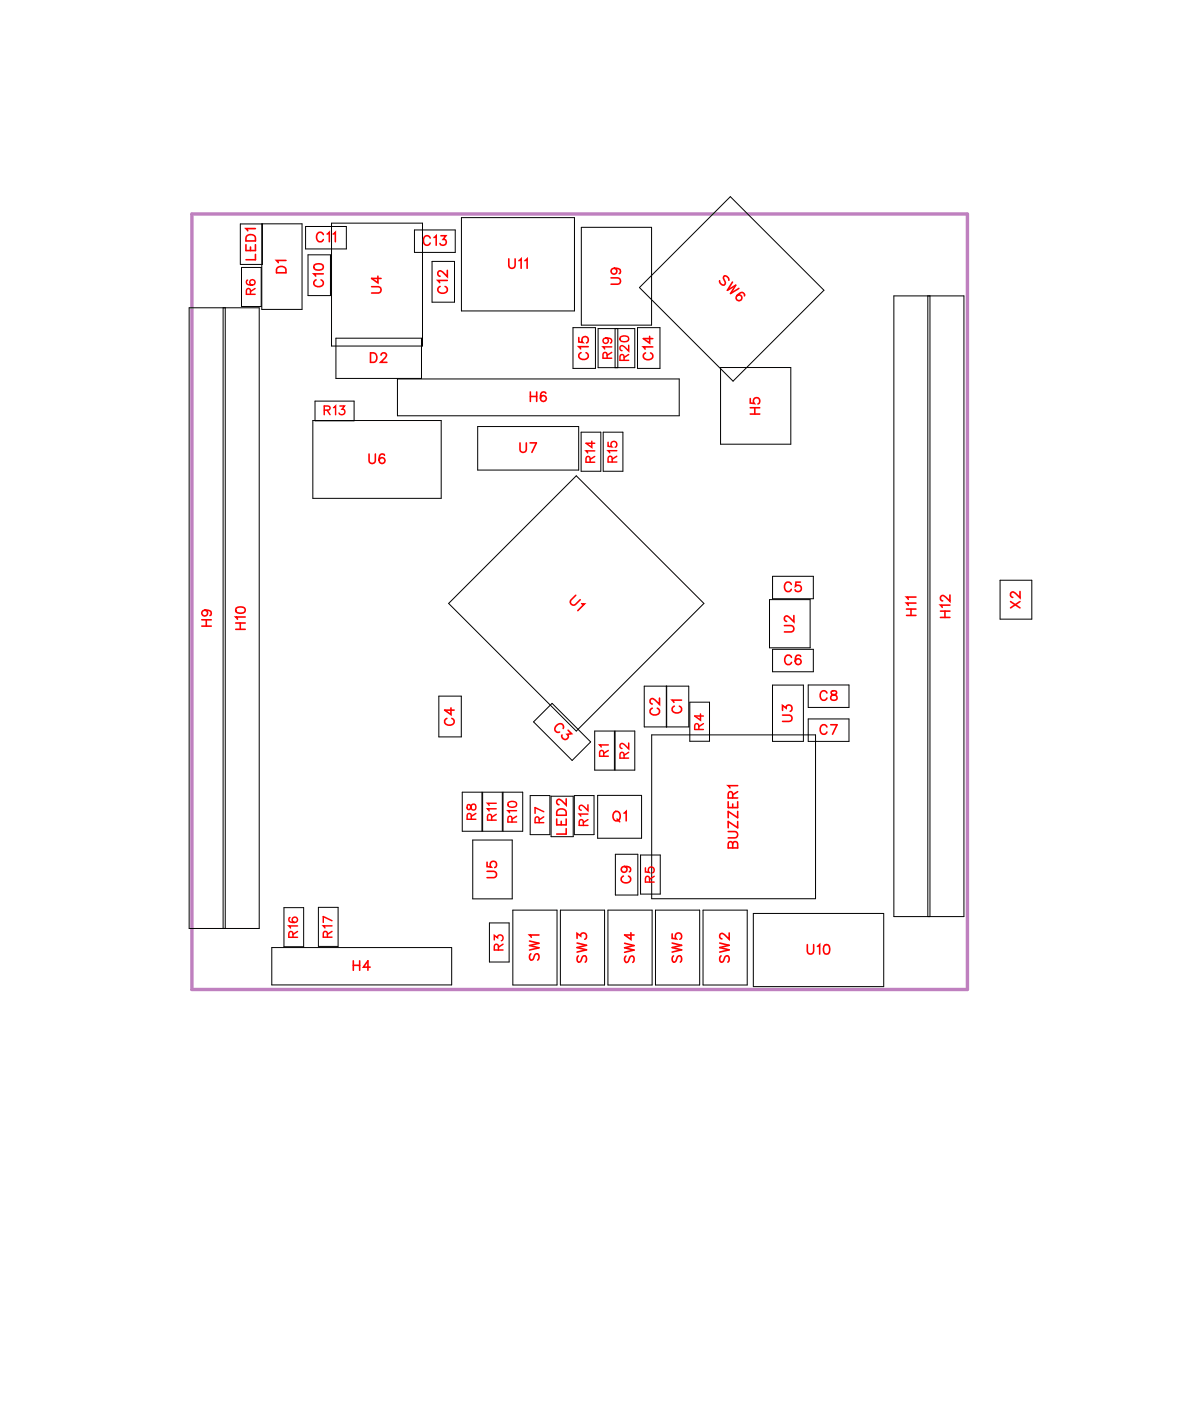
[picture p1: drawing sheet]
<svg xmlns="http://www.w3.org/2000/svg" width="90mm" height="105mm" viewBox="0 0 90 105" stroke-linecap="round" stroke-linejoin="round" font-family="sans-serif">
<path d="M14.4 16h58v58h-58z" fill="none" stroke="#bf80bf" stroke-width=".25"/>
<g fill="none" stroke="#000" stroke-width=".07">
<path d="M19.6 16.7v6.4h3v-6.4h-4.6v3.1h1.6v-3.1M22.9 16.9h3v1.7h-3zM23 19.1h1.7v3h-1.7zM24.8 16.7h6.8v9.2h-6.8zM31 17.2h3v1.7h-3zM32.3 19.6h1.7v3h-1.7zM34.5 16.3h8.5v7h-8.5zM43.5 17h5.2v7.3h-5.2zM14.1 23h5.3v46.4h-5.3zM16.7 23v46.4M16.8 23v46.4M18.1 20h1.4v2.9h-1.4z"/>
<path d="M23.4 31.5h9.6v5.8h-9.6zM23.6 30h2.9v1.5h-2.9zM25.1 25.3h6.4v3h-6.4zM29.7 28.3h21.1v2.8h-21.1zM35.7 31.9h7.6v3.3h-7.6zM42.9 24.5h1.6v3.1h-1.6zM43.1 35.6l9.5 9.5-9.5 9.6-9.5-9.6zM43.5 32.3h1.4v2.9h-1.4zM44.7 24.6h2.8v2.9h-2.8zM45.1 32.3h1.5v2.9h-1.5zM46 24.6v2.9M46.2 24.6v2.9"/>
<path d="M47.7 24.5h1.7v3.1h-1.7zM47.8 21.5l6.8-6.8 7 7-6.8 6.8zM53.9 27.5h5.2v5.7h-5.2zM66.9 22.1h5.2v46.5h-5.2zM69.4 22.1v46.5M69.6 22.1v46.5M32.8 52.1h1.7v3h-1.7zM34.6 59.2h1.4v3h-1.4zM36.1 59.2h1.5v3h-1.5zM37.6 59.2h1.5v3h-1.5zM39.7 59.5h1.4v2.9h-1.4zM39.9 54l1.4-1.4 2.9 2.9-1.4 1.4z"/>
<path d="M41.2 59.5h1.7v3.1h-1.7zM43 59.5h1.4v2.9h-1.4zM44.5 54.7h1.5v2.9h-1.5zM44.7 59.5h3.3v3.2h-3.3zM46 54.7h1.5v2.9h-1.5zM48.2 51.3h3.3v3.1h-3.3zM48.7 55h12.3v12.2h-12.3zM49.8 51.3v3.1M49.9 51.3v3.1M51.6 52.5h1.5v2.9h-1.5zM57.6 44.8h3v3.6h-3zM57.8 51.2h2.3v4.2h-2.3z"/>
<path d="M57.8 43.1h3v1.7h-3zM57.8 48.6h3v1.6h-3zM60.4 51.2h3.1v1.7h-3.1zM60.4 53.8h3.1v1.6h-3.1zM74.8 43.4h2.4v2.9h-2.4zM20.3 70.9h13.5v2.8h-13.5zM21.2 67.9h1.5v2.9h-1.5zM23.8 67.9h1.5v2.9h-1.5zM35.4 62.8h2.9v4.4h-2.9zM36.6 69h1.5v2.9h-1.5zM38.4 68.1h3.3v5.6h-3.3zM41.9 68.1h3.3v5.6h-3.3z"/>
<path d="M45.5 68.1h3.3v5.6h-3.3zM46 63.9h1.7v3h-1.7zM47.9 63.9h1.5v3h-1.5zM49 68.1h3.3v5.6h-3.3zM52.6 68.1h3.3v5.6h-3.3zM56.3 68.3h9.8v5.5h-9.8z"/>
</g>
<g fill="none" stroke="#f00" stroke-width=".12">
<path d="M18.4 18.3v.4h.7v-.4M18.5 17.6l.2-.1 .3 .1 .1 .4h-.7zM18.7 18.5v.2M19.1 17.1h-.7l.1 .2M19.1 19v.4h-.7M20.8 20l.2-.1 .3 .1 .1 .4h-.7zM21.4 19.5h-.7l.1 .1M23.5 19.8l.3-.1a.3 .3 0 0 1 .4 .3 .38 .38 0 0 1-.4 .2 .38 .38 0 0 1-.3-.3zM24.2 17.5a.26 .26 0 0 0-.3-.1 .26 .26 0 0 0-.2 .2v.2a.26 .26 0 0 0 .2 .3 .26 .26 0 0 0 .3-.2M24.5 17.5l.1-.1v.7M24.9 17.5l.2-.1v.7M32.2 17.8a.26 .26 0 0 0-.3-.2 .26 .26 0 0 0-.2 .3v.2a.26 .26 0 0 0 .2 .2 .26 .26 0 0 0 .3-.1"/>
<path d="M32.5 17.8l.1-.2v.7M33 17.6h.3l-.2 .3a.24 .24 0 0 1 .2 .4 .24 .24 0 0 1-.4-.1M38.1 19.4v.5l.2 .2 .2-.1v-.6M38.8 19.5l.2-.1v.7M39.3 19.5l.1-.1v.7M23.6 20.9a.26 .26 0 0 0-.1 .3 .26 .26 0 0 0 .2 .2h.2a.26 .26 0 0 0 .3-.2 .26 .26 0 0 0-.2-.3M24.2 20.5h-.7l.1 .1M27.6 34v.5l.2 .2 .2-.1 .1-.6M27.7 26.4h.2a.38 .38 0 0 1 .3 .3 .38 .38 0 0 1-.3 .4h-.2zM27.8 21.4h.5l.2 .2-.1 .3h-.6M28.3 20.7v.5l-.5-.4h.7M28.5 26.6l.1-.2h.2l.1 .1-.1 .3-.3 .3h.4"/>
<path d="M28.8 34.1l-.1-.1a.35 .35 0 0 0-.4 .2 .35 .35 0 0 0 .3 .5 .22 .22 0 0 0 .2-.2 .22 .22 0 0 0-.2-.3 .22 .22 0 0 0-.2 .2M32.9 21.4a.26 .26 0 0 0-.2 .3 .26 .26 0 0 0 .3 .2h.2a.26 .26 0 0 0 .3-.2 .26 .26 0 0 0-.2-.3M33.5 21h-.8l.2 .1M33.5 20.2v.5l-.4-.3-.2-.1-.2 .1v.1l.2 .2M38.9 33.1v.5l.2 .2 .2-.1 .1-.6M39.6 33.1h.5l-.3 .7M39.7 29.3v.7M39.7 29.7h.4M40.1 29.3v.7M40.8 29.4v-.1a.35 .35 0 0 0-.4 .3 .35 .35 0 0 0 .2 .4 .22 .22 0 0 0 .3-.2 .22 .22 0 0 0-.2-.2 .22 .22 0 0 0-.3 .2M43.3 25.2v.4h.3a.25 .25 0 0 1 0-.4 .25 .25 0 0 1 .4 .1 .25 .25 0 0 1-.1 .3M43.5 26.4a.26 .26 0 0 0-.2 .3 .26 .26 0 0 0 .3 .2h.1a.26 .26 0 0 0 .3-.2 .26 .26 0 0 0-.2-.3"/>
<path d="M44 25.9h-.7l.1 .2M45.7 20.8h.5l.2 .2-.1 .2-.6 .1M45.9 20.1a.22 .22 0 0 1 .2 .3 .22 .22 0 0 1-.3 .1 .22 .22 0 0 1 0-.4h.1a.34 .34 0 0 1 .5 .2l-.1 .2M48.3 26.4a.26 .26 0 0 0-.2 .3 .26 .26 0 0 0 .3 .2h.2a.26 .26 0 0 0 .2-.2 .26 .26 0 0 0-.1-.3M48.6 25.2v.5l-.5-.4h.7M48.8 25.9h-.7l.1 .2M54.5 21l-.1-.3-.2-.1-.1 .2 .1 .4v.1l-.3-.1-.1-.2M54.8 21.1l-.4 .6 .6-.4-.4 .7 .7-.4M55.1 22.1a.22 .22 0 0 1 .4 .1 .22 .22 0 0 1-.2 .3 .22 .22 0 0 1-.2-.3v-.1a.33 .33 0 0 1 .6-.1v.1M56.1 29.8v.3l.3 .1a.25 .25 0 0 1 0-.4 .25 .25 0 0 1 .4 0 .25 .25 0 0 1-.1 .4M56.1 31h.7M56.1 30.5h.7"/>
<path d="M56.4 30.5v.5M15.1 46.8h.7M15.1 46.4h.7M15.3 45.6a.22 .22 0 0 1 .2 .3 .22 .22 0 0 1-.3 .1 .22 .22 0 0 1 0-.3l.1-.1a.34 .34 0 0 1 .5 .3l-.1 .1M15.4 46.4v.4M17.6 47.1h.7M17.6 46.6h.7M17.7 45.5l.2-.1a.3 .3 0 0 1 .4 .3 .38 .38 0 0 1-.3 .2 .38 .38 0 0 1-.4-.3zM18 46.6v.5M18.3 46.1h-.7l.2 .2M33.4 53.7a.26 .26 0 0 0-.1 .3 .26 .26 0 0 0 .2 .2h.2a.26 .26 0 0 0 .3-.2 .26 .26 0 0 0-.2-.3M33.7 52.9v.5l-.4-.3h.7"/>
<path d="M42.1 54.5a.26 .26 0 0 0-.1-.3 .26 .26 0 0 0-.3 0l-.1 .1a.26 .26 0 0 0-.1 .4 .26 .26 0 0 0 .4 0M42.3 59.7v.5l-.3-.3-.2-.1-.2 .1v.1l.2 .2M42.5 54.6l.2 .3h-.3a.24 .24 0 0 1-.1 .4 .24 .24 0 0 1-.3-.3M43.1 44.5l-.4 .4v.3l.2 .1 .5-.4M43.5 45.1l.2 .1-.5 .5M48.8 53a.26 .26 0 0 0-.2 .3 .26 .26 0 0 0 .3 .2h.2a.26 .26 0 0 0 .2-.2 .26 .26 0 0 0-.1-.3M49.3 52.2v.5l-.3-.4-.2-.1-.2 .2v.1l.2 .1M50.4 52.8a.26 .26 0 0 0-.1 .3 .26 .26 0 0 0 .2 .2h.2a.26 .26 0 0 0 .3-.2 .26 .26 0 0 0-.2-.3M51 52.4h-.7l.1 .1M54.5 60v.4h.7v-.4M54.8 59.7v-.4l-.3-.1v.5h.7M55.2 58.8h-.7l.1 .1"/>
<path d="M55.2 59.2l-.4 .2M58.5 53.5h.5l.2 .2-.1 .2-.6 .1M58.5 53.1v-.3l.3 .2a.24 .24 0 0 1 .4-.2 .24 .24 0 0 1-.1 .4M58.7 46.8h.5l.2 .2-.1 .2-.6 .1M59.2 43.7a.26 .26 0 0 0-.3-.2 .26 .26 0 0 0-.2 .3v.2a.26 .26 0 0 0 .2 .2 .26 .26 0 0 0 .3-.1M59.2 49.2a.26 .26 0 0 0-.3-.2 .26 .26 0 0 0-.2 .3v.1a.26 .26 0 0 0 .2 .3 .26 .26 0 0 0 .3-.2M59.4 46v.5l-.4-.3-.2-.1-.1 .1v.1l.1 .2M59.9 43.5h-.4v.3a.25 .25 0 0 1 .4 0 .25 .25 0 0 1-.1 .4 .25 .25 0 0 1-.3-.1M59.9 49.1l-.1-.1a.35 .35 0 0 0-.4 .3 .35 .35 0 0 0 .3 .4 .22 .22 0 0 0 .2-.2 .22 .22 0 0 0-.2-.2 .22 .22 0 0 0-.2 .2M61.8 54.4a.26 .26 0 0 0-.3-.2 .26 .26 0 0 0-.2 .3v.1a.26 .26 0 0 0 .2 .3 .26 .26 0 0 0 .3-.2M61.8 51.8a.26 .26 0 0 0-.3-.1 .26 .26 0 0 0-.2 .2v.2a.26 .26 0 0 0 .2 .3 .26 .26 0 0 0 .3-.2M62.1 54.2h.5l-.3 .7"/>
<path d="M62.2 51.7v.2l.3 .1 .1 .1a.24 .24 0 0 1-.2 .3 .24 .24 0 0 1-.3-.3l.5-.3-.1-.1zM67.8 46h.7M67.8 45.6h.7M68.1 45.6v.4M68.5 45.1h-.7l.1 .2M68.5 44.7h-.7l.1 .1M70.3 46.2h.7M70.3 45.7h.7M70.7 45.7v.5M71 45.3h-.7l.2 .1M71 44.5v.5l-.3-.4-.2-.1-.2 .2v.1l.2 .1M75.6 45l.7 .5"/>
<path d="M76.3 44.2v.5l-.4-.3-.2-.1-.1 .1v.1l.1 .2M76.3 45l-.7 .5M26.4 71.9v.7M26.4 72.2h.5M26.9 71.9v.7M27.7 72.3h-.5l.3-.4v.7M36.4 65.2h.5l.2 .2-.1 .2h-.6M36.4 64.5v.3l.3 .1a.25 .25 0 0 1 0-.4 .25 .25 0 0 1 .4 0 .25 .25 0 0 1-.1 .4M39.6 70.4l.7 .1-.7 .2 .7 .2-.7 .2M39.7 71.3l-.1 .2 .1 .3 .2-.1 .1-.3 .2-.1 .1 .2-.1 .3M40.3 69.9h-.7l.1 .2M41.6 61.3v.4h.7v-.4"/>
<path d="M41.7 60.6l.2-.1 .3 .1 .1 .4h-.7zM42 61.4v.3M42.3 62v.4h-.7M43.2 70.2v-.4l.2 .2a.24 .24 0 0 1 .4-.2 .24 .24 0 0 1-.1 .4M43.2 70.5l.7 .2-.7 .2 .7 .1-.7 .2M43.3 71.5l-.1 .2 .1 .3 .1-.1 .2-.4h.2l.1 .2-.1 .3M45.9 60.8l.1-.1a.33 .33 0 0 1 .4 .3 .33 .33 0 0 1-.4 .4l-.2-.3zM46.1 61.3l.3 .2M46.6 65.5a.26 .26 0 0 0-.1 .3 .26 .26 0 0 0 .2 .2h.2a.26 .26 0 0 0 .3-.2 .26 .26 0 0 0-.2-.3M46.7 60.8l.1-.1v.7M46.7 64.8a.22 .22 0 0 1 .2 .3 .22 .22 0 0 1-.4 .1 .22 .22 0 0 1 .1-.4h.1a.34 .34 0 0 1 .5 .3l-.1 .1M46.7 70.5l.7 .2-.7 .2 .7 .2-.7 .1"/>
<path d="M46.8 71.5l-.1 .2 .1 .3 .2-.1 .2-.4h.1l.1 .2-.1 .3M47.2 69.8v.5l-.5-.4h.7M50.3 69.8v.4h.3a.25 .25 0 0 1 0-.4 .25 .25 0 0 1 .3 .1 .25 .25 0 0 1-.1 .3M50.3 70.5l.7 .2-.7 .2 .7 .1-.7 .2M50.4 71.5l-.1 .2 .1 .3 .1-.1 .3-.4h.1l.1 .2-.1 .3M53.8 70.5l.7 .2-.7 .2 .7 .1-.7 .2M53.9 71.5l-.1 .2 .1 .3 .2-.1 .2-.4h.1l.1 .2-.1 .3M54.5 62.2h.5l.2 .2-.1 .2-.6 .1M54.5 69.8v.4l-.3-.3-.2-.1-.2 .1v.2l.2 .1M54.8 63.1l-.1-.2-.2 .1v.4h.7v-.3l-.2-.2-.2 .1v.4M54.8 60.1v.3M55.2 61.4v.5l-.7-.5v.5"/>
<path d="M55.2 60.7v.5l-.7-.5v.5M60.4 70.6v.6l.2 .2 .2-.1 .1-.7M61.1 70.8l.2-.2v.8M61.7 70.7l.1-.1a.37 .37 0 0 1 .3 .4 .37 .37 0 0 1-.3 .4 .45 .45 0 0 1-.1-.7z"/>
</g>
<g fill="none" stroke="#f00" stroke-width=".11">
<path d="M18.5 20.9v.1a.32 .32 0 0 0 .2 .4 .32 .32 0 0 0 .4-.3 .2 .2 0 0 0-.2-.2 .2 .2 0 0 0-.2 .2 .2 .2 0 0 0 .2 .2M18.7 22v-.4h-.2l-.1 .4h.7M19.1 21.6l-.4 .2M24.2 30.7l.4-.1 .1-.2h-.5v.6M24.5 30.7l.2 .3M24.9 30.5l.2-.1v.6M25.4 30.4h.4l-.2 .2a.22 .22 0 0 1 .1 .4 .22 .22 0 0 1-.3-.1M44.1 34.6v-.4h-.2l-.1 .4h.7M44.3 33v.5l-.5-.3h.7M44.5 33.7h-.7l.2 .2M44.5 34.1l-.4 .3M45.3 25.3a.2 .2 0 0 1 .2 .3 .2 .2 0 0 1-.3 0 .2 .2 0 0 1 0-.3h.1a.31 .31 0 0 1 .4 .2v.2"/>
<path d="M45.4 26.8v-.4h-.2l-.1 .4h.6M45.5 33.1v.3h.3a.23 .23 0 0 1 0-.3 .23 .23 0 0 1 .3 0 .23 .23 0 0 1-.1 .3M45.7 25.9h-.6l.1 .2M45.7 26.4l-.3 .2M45.8 34.6v-.4h-.3v.4h.6M46.1 33.7h-.6l.1 .2M46.1 34.1l-.3 .2M46.4 25.2a.32 .32 0 0 1 .4-.1 .32 .32 0 0 1 .2 .4 .32 .32 0 0 1-.4 .1 .32 .32 0 0 1-.2-.4zM46.7 26.9l-.1-.3-.2-.1v.4h.6M47 25.8v.5l-.5-.4-.1 .2 .1 .1M47 26.5l-.3 .2M45.2 56.6l-.1-.4h-.2l-.1 .4h.7"/>
<path d="M45.5 55.7h-.7l.2 .2M45.5 56.1l-.3 .2M46.7 56.7l-.1-.4h-.2v.4h.6M47 55.6v.4l-.5-.4-.1 .3 .1 .1M47 56.3l-.3 .2M52.3 54.6l-.1-.4h-.2v.4h.6M52.4 53.4v.5l-.4-.3h.6M52.6 54.1l-.3 .2M21.7 68.6h-.1a.32 .32 0 0 0 .3 .4 .32 .32 0 0 0 .4-.2 .2 .2 0 0 0-.2-.2 .2 .2 0 0 0-.3 .2 .2 .2 0 0 0 .2 .2M21.9 70.1v-.4h-.2l-.1 .4h.7M22.3 69.2h-.7l.1 .2M22.3 69.7l-.4 .2"/>
<path d="M24.5 70.1v-.4h-.3v.4h.6M24.8 69.2h-.6l.1 .2M24.8 69.7l-.3 .2M24.8 68.9l-.6-.4v.5M35 60.2v.3h.1l.3-.4a.22 .22 0 0 1 .2 .3 .22 .22 0 0 1-.2 .2l-.2-.1v-.3zM35.2 61.3v-.4h-.2l-.1 .4h.7M35.6 60.8l-.4 .3M36.8 61.3l-.1-.3-.2-.1v.4h.6M37 70.3v-.3l.2 .1a.22 .22 0 0 1 .4-.1 .22 .22 0 0 1-.1 .4M37.1 60.5h-.6l.1 .1M37.1 60.1h-.6l.1 .1M37.1 60.9l-.3 .2"/>
<path d="M37.3 71.1l-.1-.4-.2-.1v.5h.6M37.6 70.6l-.3 .2M38 60a.32 .32 0 0 1 .4-.1 .32 .32 0 0 1 .2 .4 .32 .32 0 0 1-.4 .1 .32 .32 0 0 1-.2-.4zM38.3 61.5v-.4h-.3v.4h.6M38.6 60.6h-.6l.1 .2M38.6 61l-.3 .3M40.3 61.5v-.3l-.2-.1-.1 .4h.7M40.7 61.1l-.4 .2M40.7 60.7l-.7-.3v.4M43.6 61.7v-.3l-.2-.1-.1 .4h.7M44 60.9h-.7l.1 .1M44 60.2v.4l-.6-.4-.1 .3 .2 .1"/>
<path d="M44 61.3l-.4 .2M48.3 64.9v.3h.3a.23 .23 0 0 1-.1-.3 .23 .23 0 0 1 .4 0 .23 .23 0 0 1-.1 .4M48.6 66v-.4h-.3v.4h.6M48.9 65.5l-.3 .3"/>
</g>
<g font-size="1.2" fill="#fff">
<text x="19.4" y="19.5" transform="rotate(-90 19.4 19.5)">LED1</text>
<text x="21.7" y="20.5" transform="rotate(-90 21.7 20.5)">D1</text>
<text x="23.6" y="18.4">C11</text>
<text x="24.5" y="21.5" transform="rotate(-90 24.5 21.5)">C10</text>
<text x="28.8" y="22" transform="rotate(-90 28.8 22)">U4</text>
<text x="31.6" y="18.6">C13</text>
<text x="33.8" y="22" transform="rotate(-90 33.8 22)">C12</text>
<text x="38" y="20.4">U11</text>
<text x="46.7" y="21.3" transform="rotate(-90 46.7 21.3)">U9</text>
<text x="53.5" y="21.2" transform="rotate(45 53.5 21.2)">SW6</text>
<text x="27.7" y="27.4">D2</text>
<text x="44.3" y="26.9" transform="rotate(-90 44.3 26.9)">C15</text>
<text x="49.1" y="27" transform="rotate(-90 49.1 27)">C14</text>
<text x="27.5" y="35">U6</text>
<text x="38.8" y="34.1">U7</text>
<text x="39.6" y="30.3">H6</text>
<text x="57.1" y="31" transform="rotate(-90 57.1 31)">H5</text>
<text x="16.1" y="46.9" transform="rotate(-90 16.1 46.9)">H9</text>
<text x="18.6" y="47.1" transform="rotate(-90 18.6 47.1)">H10</text>
<text x="42.3" y="45.2" transform="rotate(45 42.3 45.2)">U1</text>
<text x="58.6" y="44.5">C5</text>
<text x="59.7" y="47.3" transform="rotate(-90 59.7 47.3)">U2</text>
<text x="68.8" y="46.1" transform="rotate(-90 68.8 46.1)">H11</text>
<text x="71.3" y="46.2" transform="rotate(-90 71.3 46.2)">H12</text>
<text x="76.6" y="45.5" transform="rotate(-90 76.6 45.5)">X2</text>
<text x="49.6" y="53.5" transform="rotate(-90 49.6 53.5)">C2</text>
<text x="51.3" y="53.4" transform="rotate(-90 51.3 53.4)">C1</text>
<text x="58.6" y="50">C6</text>
<text x="61.3" y="52.7">C8</text>
<text x="34.3" y="54.3" transform="rotate(-90 34.3 54.3)">C4</text>
<text x="41.1" y="54.7" transform="rotate(45 41.1 54.7)">C3</text>
<text x="59.5" y="54" transform="rotate(-90 59.5 54)">U3</text>
<text x="61.3" y="55.2">C7</text>
<text x="37.4" y="65.7" transform="rotate(-90 37.4 65.7)">U5</text>
<text x="42.6" y="62.4" transform="rotate(-90 42.6 62.4)">LED2</text>
<text x="45.8" y="61.7">Q1</text>
<text x="55.5" y="63.5" transform="rotate(-90 55.5 63.5)">BUZZER1</text>
<text x="40.6" y="71.9" transform="rotate(-90 40.6 71.9)">SW1</text>
<text x="47.5" y="66.1" transform="rotate(-90 47.5 66.1)">C9</text>
<text x="60.3" y="71.7">U10</text>
<text x="26.4" y="72.9">H4</text>
<text x="44.2" y="72" transform="rotate(-90 44.2 72)">SW3</text>
<text x="47.7" y="72" transform="rotate(-90 47.7 72)">SW4</text>
<text x="51.3" y="72" transform="rotate(-90 51.3 72)">SW5</text>
<text x="54.8" y="72" transform="rotate(-90 54.8 72)">SW2</text>
</g>
<g font-size="1.1" fill="#fff">
<text x="19.3" y="22.1" transform="rotate(-90 19.3 22.1)">R6</text>
<text x="46" y="26.8" transform="rotate(-90 46 26.8)">R19</text>
<text x="47.3" y="27" transform="rotate(-90 47.3 27)">R20</text>
<text x="24.2" y="31.3">R13</text>
<text x="44.7" y="34.6" transform="rotate(-90 44.7 34.6)">R14</text>
<text x="46.4" y="34.6" transform="rotate(-90 46.4 34.6)">R15</text>
<text x="45.8" y="56.6" transform="rotate(-90 45.8 56.6)">R1</text>
<text x="47.3" y="56.8" transform="rotate(-90 47.3 56.8)">R2</text>
<text x="52.9" y="54.6" transform="rotate(-90 52.9 54.6)">R4</text>
<text x="35.9" y="61.3" transform="rotate(-90 35.9 61.3)">R8</text>
<text x="37.4" y="61.4" transform="rotate(-90 37.4 61.4)">R11</text>
<text x="38.9" y="61.5" transform="rotate(-90 38.9 61.5)">R10</text>
<text x="40.9" y="61.6" transform="rotate(-90 40.9 61.6)">R7</text>
<text x="44.2" y="61.8" transform="rotate(-90 44.2 61.8)">R12</text>
<text x="22.5" y="70.2" transform="rotate(-90 22.5 70.2)">R16</text>
<text x="25.1" y="70.1" transform="rotate(-90 25.1 70.1)">R17</text>
<text x="37.9" y="71.1" transform="rotate(-90 37.9 71.1)">R3</text>
<text x="49.2" y="66" transform="rotate(-90 49.2 66)">R5</text>
</g>
</svg>
